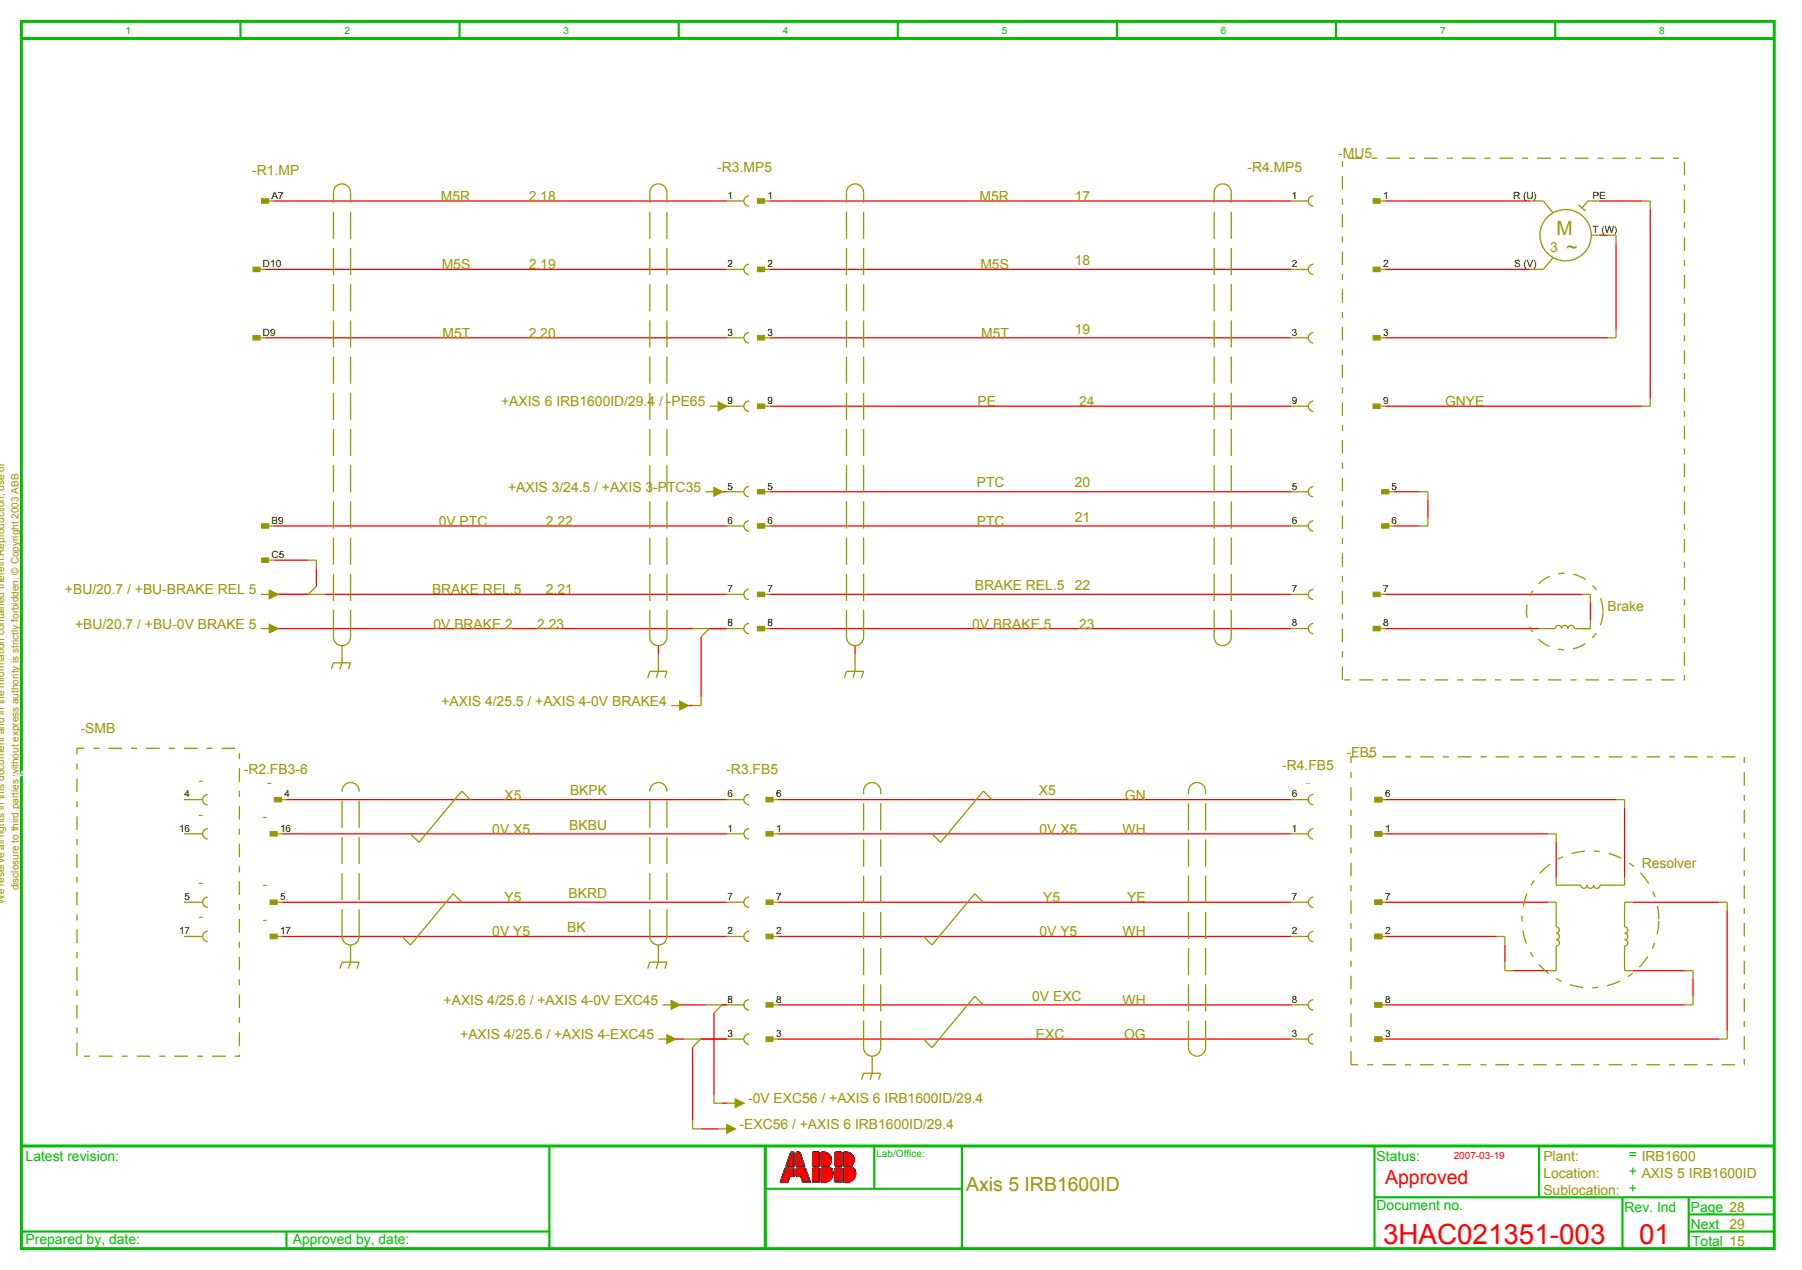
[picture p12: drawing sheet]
<svg xmlns="http://www.w3.org/2000/svg" width="421mm" height="297mm" viewBox="0 0 421 297" stroke-linecap="round" stroke-linejoin="round" font-family="sans-serif">
<path d="M5 5h410v287h-410zM5 9h410M5 268h410M179 268v24" fill="none" stroke="#00be00" stroke-width=".7" stroke-linecap="butt"/>
<g fill="none" stroke="#00be00" stroke-width=".5">
<path d="M56.2 5v4M107.5 5v4M158.7 5v4M210 5v4M261.2 5v4M312.5 5v4M363.7 5v4M128.5 268v24M179 278h46M204.5 268v10M225 268v24M321.5 268v24"/>
<path d="M360 268v12M365 268h50M5 288h123.5M67 288v4M179 288v4M321.5 280h93.5M379.5 280v12M395 288h20M395 280v12M395 284h20"/>
</g>
<g fill="none" stroke="#f00" stroke-width=".3">
<path d="M64 47h106M180 47h122M324 47h34M374 47h10.1M374 55h2.1M378 56.9v20.2M386 48.9v44.2M62 79h108M62 63h108M180 79h122M180 63h122M324 79h52.1"/>
<path d="M324 63h34M169.9 95h.1M180 95h122M324 95h60.1M168.9 115h1.1M180 115h122M326 115h6.1M334 116.9v4.2M64 123h106M64 131h8.1M64.9 139h7.2M74 132.9v4.2"/>
<path d="M75.9 139h94.1M180 139h122M180 123h122M324 139h46.1M326 123h6.1M64.9 147h97.2M154 151v2M164 148.9v14.2M165.9 147h4.1M180 147h122M200 151v2M324 147h36"/>
<path d="M372 140.9v4.2M160.9 165h1.2M66 195h104M67 187h103M182 195h120M182 187h120M324 195h38.1M324 187h54.1M364 196.9v8.2M380 188.9v16.2M66 219h104M66 211h104"/>
<path d="M182 219h120M182 211h120M324 219h26.1M324 211h38.1M364 212.9v.1M365.9 207h.1M378 207h.1M380 212.9v.1M381.9 211h20.2M404 212.9v28.2M158.9 235h6.2M167 236.9v19.2"/>
<path d="M168.9 235h1.1M182 235h120M324 235h70.1M352 220.9v4.2M353.9 227h8.2M364 225v.1M380 225v.1M381.9 227h12.2M396 228.9v4.2M157.9 243h2.2M162 244.9v17.2M163.9 243h6.1"/>
<path d="M168.9 258h1.2M182 243h120M324 243h78.1M163.9 264h4.2M183.6 273.2h.1M183.7 273.2l-.1 .1M183.8 273.2l-.2 .2M183.9 273.2l-.4 .4M184 273.2l-.5 .5M184.1 273.2l-.7 .7M184.1 273.2l-.7 .8M184.2 273.2l-.9 .9"/>
<path d="M184.3 276.5h-.1M184.3 273.2l-1 1M184.3 276.3l-.1 .2M184.4 276.2l-.3 .3M184.4 273.2l-1.2 1.2M184.4 276l-.5 .5M184.5 275.9l-.6 .6M184.5 273.2l-1.3 1.3M184.5 275.8l-.7 .7M184.5 275.7l-.8 .8M184.6 273.2l-1.5 1.4M184.6 275.6l-.9 .9"/>
<path d="M184.6 275.5l-1 1M184.6 273.2l-1.5 1.5M184.7 275.3l-1.2 1.2M184.7 273.2l-1.6 1.6M184.7 275.2l-1.3 1.3M184.8 273.2l-1.8 1.7M184.9 273.2l-1.9 2M185 273.2l-2.1 2.1M185 269.4l-.1 .1M185.1 273.2l-2.2 2.2M185.1 269.4l-.2 .2M185.1 273.2l-2.3 2.3"/>
<path d="M185.2 269.4l-.3 .3M185.2 273.2l-2.4 2.4M185.3 273.2l-2.5 2.5M185.3 269.4l-.5 .5M185.4 269.4l-.7 .6M185.4 273.2l-2.7 2.7M185.4 269.4l-.7 .8M185.5 273.2l-2.8 2.8M185.5 269.4l-.8 .9M185.6 273.2l-3 2.9M185.6 269.4l-1 1M185.6 273.2l-3 3"/>
<path d="M185.7 269.4l-1.1 1.1M185.7 273.2l-3.2 3.2M185.8 273.2l-3.3 3.3 3.3-3.3M185.8 273.4l-3.1 3.1M185.8 273.5l-3.1 3M185.8 272.7h-.1M185.8 273.5l-3 3M185.8 272.5l-.2 .2M185.8 272.5l-.3 .2M185.8 273.6l-2.9 2.9M185.8 272.4l-.3 .3M185.8 273.7l-2.8 2.8"/>
<path d="M185.8 272.3l-.5 .4M185.8 272.2l-.5 .5M185.8 272.1l-.6 .6M185.8 272l-.7 .7M185.8 272l-.8 .7M185.8 273.9l-2.6 2.6M185.8 271.9l-.8 .8M185.8 271.8l-1 .9M185.8 271.7l-1 1M185.8 274l-2.5 2.5M185.8 271.6l-1.1 1.1M185.8 271.5l-1.2 1.2"/>
<path d="M185.8 274.1l-1 1M185.8 271.5l-1.3 1.2M185.8 274.2l-.9 .9M185.8 271.4l-1.3 1.3M185.8 271.3l-1.5 1.4M185.8 271.2l-1.5 1.5M185.8 274.4l-.7 .7M185.8 274.4l-.6 .7M185.8 274.5l-.6 .6M185.8 270.7l-2 2M185.8 270.8l-2 1.9M185.8 270.6l-1.9 1.9"/>
<path d="M185.8 274.6l-.5 .5M185.8 270.6l-1.9 1.8M185.8 274.7l-.4 .4M185.8 270.5l-1.9 1.8M185.8 270.9l-1.8 1.8M185.8 270.4l-1.8 1.8M185.8 270.3l-1.8 1.8M185.8 271l-1.7 1.7M185.8 270.2l-1.7 1.7M185.8 270.1l-1.7 1.7M185.8 270.1l-1.6 1.6M185.8 271.1l-1.6 1.6"/>
<path d="M185.8 270l-1.6 1.6M185.8 269.9l-1.5 1.6M185.8 269.8l-1.5 1.5M185.8 269.7l-1.4 1.4M185.8 269.6l-1.4 1.4M185.8 269.6l-1.4 1.3M185.8 269.5l-1.3 1.3M185.8 269.4l-1.3 1.3M185.8 274.8l-.3 .3M185.8 274.9l-.2 .2M185.8 272.6l-.1 .1M185.8 275l-.1 .1"/>
<path d="M185.8 275.1h.1M186.3 272.6l1.4-1.4-1.4 1.4M186.3 271.2l1.1-1-1.1 1.2M186.3 270.5l.9-.9-.9 1M186.3 269.4h.1M186.3 273.2v.1M186.4 269.4l-.1 .1M186.4 273.2l-.1 .1M186.4 269.4l-.1 .2M186.5 273.2l-.2 .2M186.5 275.1l1.9-1.9-1.8 1.9M186.5 269.4l-.2 .3"/>
<path d="M186.5 273.2l-.2 .3M186.6 269.4l-.3 .3M186.6 273.2l-.3 .3M186.7 273.2l-.4 .4M186.7 269.4l-.4 .5M186.8 273.2l-.5 .5M186.8 269.4l-.5 .5M186.9 269.4l-.6 .6M186.9 273.2l-.6 .6M186.9 269.4l-.6 .7M187 273.2l-.7 .7M187 269.4l-.7 .7"/>
<path d="M187 273.2l-.7 .8M187.1 269.4l-.8 .8M187.1 269.5l-.8 .9M187.1 273.2l-.8 .8M187.1 275.1l1.5-1.5-1.4 1.5M187.1 269.6l-.8 .8M187.2 273.2l-.9 .9M187.2 269.7l-.9 .9M187.2 269.8l-.9 .9M187.2 269.8l-.9 1.1M187.3 269.9l-1 1M187.3 270l-1 1"/>
<path d="M187.3 270l-1 1.1M187.3 273.2l-1 1M187.3 270.1l-1 1M187.4 273.2l-1.1 1.1M187.4 270.3l-1.1 1.1M187.4 270.3l-1.1 1.2M187.4 270.4l-1.1 1.2M187.4 272.7l.6-.6-.5 .6M187.5 270.4l-1.2 1.2M187.5 273.2l-1.2 1.2M187.5 270.5l-1.2 1.2M187.5 270.6l-1.2 1.2"/>
<path d="M187.5 270.7l-1.2 1.2M187.5 273.2l-1.2 1.3M187.5 270.7l-1.2 1.3M187.6 270.8l-1.3 1.3M187.6 270.9l-1.3 1.3M187.6 273.2l-1.3 1.3M187.6 275.9l1.3-1.3-1.3 1.4M187.6 270.9l-1.3 1.4M187.7 271l-1.4 1.4M187.7 271.1l-1.4 1.4M187.7 273.2l-1.4 1.4M187.7 271.2l-1.4 1.5"/>
<path d="M187.7 271.3l-1.4 1.4M187.8 271.4l-1.3 1.3M187.8 276.5l1.3-1.3-1.3 1.3M187.8 273.2l-1.5 1.5M187.8 271.5l-1.2 1.2M187.8 271.5l-1.1 1.2M187.9 271.6l-1.2 1.1M187.9 271.7l-1.1 1M187.9 273.2l-1.6 1.6M187.9 271.8l-.9 .9M187.9 271.9l-.8 .8M188 273.2l-1.7 1.7"/>
<path d="M188 271.9l-.8 .8M188 272l-.8 .7M188 272l-.7 .7M188 273.2l-1.7 1.8M188.1 272.2l-.5 .5M188.1 272.3l-.4 .4M188.1 273.2l-1.8 1.8M188.2 272.4l-.3 .3M188.2 272.7h.1M188.2 272.5l-.3 .2M188.2 273.2l-1.9 1.9M188.2 272.5l-.2 .2"/>
<path d="M188.2 272.6l-.1 .1M188.3 273.2l-1.9 1.9M188.4 273.3l-1.8 1.8M188.5 273.3l-1.8 1.8M188.5 273.4l-1.7 1.7M188.5 273.5l-1.5 1.6M188.6 273.6l-1.5 1.5M188.6 273.7l-1.3 1.4M188.6 273.8l-1.3 1.4 1.4-1.3M188.7 274l-1.3 1.3M188.7 274.1l-1.3 1.3M188.8 274.2l-1.3 1.3"/>
<path d="M188.8 274.3l-1.3 1.3M188.8 274.4l-1.3 1.3 1.3-1.3M188.9 274.5l-1.3 1.3M188.9 274.5l-1.3 1.4M189 274.7l-1.4 1.4M189 274.8l-1.3 1.3M189 274.8l-1.3 1.4M189 274.9l-1.3 1.4M189.1 275l-1.4 1.3M189.1 275.1l-1.3 1.3M189.1 276.5l.4-.3-.3 .3M189.1 275.3l-1.2 1.2"/>
<path d="M189.2 275.4l-1.2 1.1M189.2 275.4l-1.1 1.1M189.2 275.5l-1 1M189.2 275.5l-.9 1M189.3 275.6l-1 .9M189.3 275.7l-.8 .8M189.3 275.8l-.7 .7M189.3 275.8l-.6 .7M189.4 275.9l-.6 .6M189.4 276.1l-.4 .4M189.5 276.3l-.3 .2M189.5 276.3l-.2 .2"/>
<path d="M189.5 276.4v.1M189.6 276.5h-.1M190.1 273.2h.1M190.2 269.4l-.1 .1M190.2 273.2l-.1 .1M190.3 269.4l-.2 .2M190.3 273.2l-.2 .2M190.4 273.2l-.3 .3M190.4 269.4l-.3 .3M190.5 269.4l-.4 .4M190.5 273.2l-.4 .4M190.6 273.2l-.5 .5"/>
<path d="M190.7 269.4l-.6 .6M190.7 269.4l-.6 .7M190.8 273.2l-.7 .7M190.8 269.4l-.7 .7M190.9 273.2l-.8 .7M190.9 269.4l-.8 .8M190.9 273.2l-.8 .8M191 269.4l-.9 .9M191 273.2l-.9 .9M191.1 273.2l-1 1M191.2 269.4l-1.1 1.1M191.2 269.4l-1.1 1.2"/>
<path d="M191.3 273.2l-1.2 1.2M191.3 269.4l-1.2 1.2M191.4 273.2l-1.3 1.2M191.4 269.4l-1.3 1.3M191.4 273.2l-1.3 1.3M191.5 269.4l-1.4 1.4M191.5 273.2l-1.4 1.4M191.6 273.2l-1.5 1.5M191.6 269.4l-1.5 1.5M191.6 269.4l-1.5 1.6M191.6 269.5l-1.5 1.5M191.6 269.6l-1.5 1.5"/>
<path d="M191.6 269.7l-1.5 1.5M191.6 269.7l-1.5 1.6M191.6 269.8l-1.5 1.6M191.6 269.9l-1.5 1.6M191.6 270l-1.5 1.5M191.6 270.1l-1.5 1.5M191.6 270.2l-1.5 1.5M191.6 270.2l-1.5 1.6M191.6 270.3l-1.5 1.6M191.6 270.4l-1.5 1.6M191.6 270.5l-1.5 1.5M191.6 270.6l-1.5 1.5"/>
<path d="M191.6 270.6l-1.5 1.6M191.6 270.7l-1.5 1.6M191.6 270.8l-1.5 1.6M191.6 270.9l-1.5 1.6M191.6 271l-1.5 1.5M191.6 271.1l-1.5 1.5M191.6 271.1l-1.5 1.6M191.6 271.2l-1.5 1.5M191.6 271.3l-1.4 1.4M191.6 271.4l-1.3 1.3M191.6 271.5l-1.2 1.2M191.6 271.6l-1.1 1.1"/>
<path d="M191.6 271.6l-1 1.1M191.6 271.7l-1 1M191.6 271.8l-.9 .9M191.6 271.9l-.8 .8M191.6 272l-.7 .7M191.6 272.1l-.6 .6M191.6 272.1l-.5 .6M191.6 272.2l-.5 .5M191.6 272.3l-.4 .4M191.6 272.4l-.3 .3M191.6 272.5l-.2 .2M191.6 272.6l-.1 .1"/>
<path d="M191.6 272.7h.1M191.6 273.3l-1.5 1.6M191.6 273.4l-1.5 1.5M191.6 273.5l-1.5 1.5M191.6 273.5l-1.5 1.6M191.6 273.6l-1.5 1.6M191.6 273.7l-1.5 1.6M191.6 273.8l-1.5 1.6M191.6 273.9l-1.5 1.5M191.6 274l-1.5 1.5M191.6 274l-1.5 1.6M191.6 274.2l-1.5 1.6"/>
<path d="M191.6 274.4l-1.5 1.5M191.6 274.1l-1.5 1.5M191.6 274.3l-1.5 1.6M191.6 274.5l-1.5 1.5M191.6 274.5l-1.5 1.6M191.6 274.6l-1.5 1.5M191.6 274.7l-1.5 1.6M191.6 274.8l-1.5 1.6M191.6 274.9l-1.5 1.5M191.6 275l-1.5 1.5M191.6 275l-1.4 1.5M191.6 275.1l-1.4 1.4"/>
<path d="M191.6 275.2l-1.3 1.3M191.6 275.3l-1.1 1.2M191.6 275.4l-1.1 1.1M191.6 275.5l-1 1M191.6 275.5l-.9 1M191.6 275.6l-.9 .9M191.6 275.7l-.8 .8M191.6 275.8l-.7 .7M191.6 275.9l-.6 .6M191.6 276l-.5 .5M191.6 276l-.4 .5M191.6 276.1l-.4 .4"/>
<path d="M191.6 276.2l-.3 .3M191.6 276.2l-.2 .3M191.6 276.3l-.2 .2M191.6 276.4l-.1 .1M191.6 276.4v.1M192.1 270.5l1.1-1-1.1 1.1M192.1 271.1l1.5-1.5-1.5 1.6M192.1 271.4l1.7-1.7-1.7 1.7M192.1 272.2l2.1-2.1-2.1 2.3M192.1 272.5l2.2-2.2-2.2 2.3M192.1 273.2h.1M192.2 269.4l-.1 .1"/>
<path d="M192.3 273.2l-.2 .2M192.3 269.4l-.2 .2M192.4 269.4l-.3 .3M192.4 273.2l-.3 .3M192.5 273.2l-.4 .4M192.6 273.2l-.5 .4M192.6 269.4l-.5 .5M192.7 269.4l-.6 .6M192.7 273.2l-.6 .6M192.8 273.2l-.7 .6M192.8 269.4l-.7 .7M192.8 273.2l-.7 .7"/>
<path d="M192.9 269.4l-.8 .8M192.9 273.2l-.8 .8M193 273.2l-.9 .9M193.1 269.4l-1 1M193.1 269.5l-1 1M193.2 273.2l-1.1 1.1M193.3 273.2l-1.2 1.1M193.3 269.5l-1.2 1.2M193.3 273.2l-1.2 1.2M193.4 273.2l-1.3 1.3M193.4 269.5l-1.3 1.4M193.5 273.2l-1.4 1.4"/>
<path d="M193.5 269.6l-1.4 1.3M193.5 269.6l-1.4 1.4M193.7 269.7l-1.6 1.5M193.7 273.2l-1.6 1.6M193.8 273.2l-1.7 1.6M193.8 273.2l-1.7 1.7M193.8 269.8l-1.7 1.7M193.9 269.8l-1.8 1.8M193.9 272.6l-.2 .1M193.9 273.2l-1.8 1.8M193.9 269.8l-1.8 1.9M193.9 272.6l-.1 .1"/>
<path d="M194 269.9l-1.9 1.8M194 273.2l-1.9 1.8M194 272.6l-.1 .1M194 269.9l-1.9 2M194 272.7h.1M194 273.2l-1.9 1.9M194.1 272.7h-.1M194.1 270l-2 1.9M194.1 272.7h.1M194.1 270l-2 2M194.1 270.1l-2 2M194.2 270.1l-2.1 2"/>
<path d="M194.2 273.2l-2.1 2.1M194.3 273.2l-2.2 2.1M194.3 270.3l-2.2 2.1M194.3 273.2l-2.2 2.2M194.4 270.4l-2.3 2.2M194.4 272l-.8 .7M194.4 270.5l-2.3 2.2M194.4 275.7l-.3 .3M194.4 273.2l-2.3 2.3M194.4 270.5l-2.2 2.2M194.4 271.8l-.9 .9M194.4 270.6l-2.1 2.1"/>
<path d="M194.5 271.7l-1 1M194.5 270.7l-2.1 2M194.5 273.2l-2.4 2.3M194.5 270.7l-2 2M194.5 271.6l-1.1 1.1M194.5 270.8l-2 1.9M194.5 270.8l-1.9 1.9M194.5 271.5l-1.2 1.2M194.5 270.9l-1.8 1.8M194.5 271.4l-1.3 1.3M194.5 271l-1.7 1.7M194.5 271.1l-1.6 1.6"/>
<path d="M194.5 271.3l-1.4 1.4M194.5 273.2l-2.4 2.4M194.5 271.1l-1.5 1.6M194.5 271.2l-1.5 1.5M194.6 273.2l-2.5 2.6M194.6 275.5l-.7 .7M194.6 273.3l-2.5 2.5M194.6 273.4l-2.5 2.5M194.7 273.4l-2.6 2.6M194.7 275.3l-1 1M194.7 273.5l-2.6 2.5M194.7 273.5l-2.6 2.6"/>
<path d="M194.7 275.2l-1.1 1.1M194.7 273.6l-2.6 2.7M194.8 273.7l-2.7 2.6M194.8 273.7l-2.7 2.7M194.8 275l-1.4 1.4M194.8 273.8l-2.7 2.7M194.8 274.9l-1.5 1.5M194.8 273.9l-2.6 2.6M194.8 273.9l-2.5 2.6M194.8 274.8l-1.6 1.7M194.9 274.7l-1.8 1.8M194.9 274.1l-2.5 2.4"/>
<path d="M194.9 274.1l-2.4 2.4M194.9 274.6l-1.9 1.9M194.9 274.2l-2.3 2.3M194.9 274.5l-2 2M194.9 274.3l-2.3 2.2M194.9 274.3l-2.2 2.2M194.9 274.4l-2.1 2.1M195.5 273.2h-.1M195.5 269.4l-.1 .1M195.5 273.2l-.1 .1M195.6 269.4l-.2 .2M195.7 273.2l-.3 .2"/>
<path d="M195.7 269.4l-.3 .3M195.7 273.2l-.3 .3M195.8 269.4l-.4 .4M195.8 273.2l-.4 .4M195.9 273.2l-.5 .5M195.9 269.4l-.5 .5M196 273.2l-.6 .6M196.1 269.4l-.7 .6M196.1 269.4l-.7 .7M196.2 273.2l-.8 .7M196.2 269.4l-.8 .8M196.2 273.2l-.8 .8"/>
<path d="M196.3 269.4l-.9 .9M196.3 273.2l-.9 .9M196.4 273.2l-1 .9M196.4 269.4l-1 1M196.4 273.2l-1 1M196.5 273.2l-1.1 1.1M196.5 269.4l-1.1 1.1M196.6 269.4l-1.2 1.2M196.7 273.2l-1.3 1.2M196.7 269.4l-1.3 1.3M196.7 273.2l-1.3 1.3M196.8 269.4l-1.4 1.4"/>
<path d="M196.8 273.2l-1.4 1.4M196.9 273.2l-1.5 1.4M196.9 273.2l-1.5 1.5M197 269.4l-1.6 1.6M197 269.5l-1.6 1.5M197 269.6l-1.6 1.5M197 269.6l-1.6 1.6M197 269.7l-1.6 1.5M197 269.8l-1.6 1.5M197 269.9l-1.6 1.6M197 270l-1.6 1.5M197 270.1l-1.6 1.5"/>
<path d="M197 270.1l-1.6 1.6M197 270.2l-1.6 1.5M197 270.3l-1.6 1.5M197 270.4l-1.6 1.6M197 270.5l-1.6 1.5M197 270.6l-1.6 1.5M197 270.6l-1.6 1.6M197 270.7l-1.6 1.5M197 270.8l-1.6 1.5M197 270.8l-1.6 1.7M197 271l-1.6 1.5M197 271.1l-1.6 1.5"/>
<path d="M197 271.1l-1.6 1.6M197 271.2l-1.6 1.5M197 271.3l-1.5 1.4M197 271.3l-1.4 1.4M197 271.5l-1.3 1.2M197 271.6l-1.2 1.1M197 271.6l-1.1 1.1M197 271.7l-1.1 1M197 271.8l-1 .9M197 271.8l-.9 .9M197 272l-.8 .7M197 272l-.7 .7"/>
<path d="M197 272.1l-.6 .6M197 272.2l-.6 .5M197 272.3l-.5 .4M197 272.3l-.4 .4M197 272.5l-.3 .2M197 272.7h-.1M197 273.3l-1.6 1.5M197 273.3l-1.6 1.6M197 273.5l-1.6 1.5M197 273.5l-1.6 1.6M197 273.6l-1.6 1.5M197 273.7l-1.6 1.5"/>
<path d="M197 273.7l-1.6 1.7M197 273.9l-1.6 1.5M197 274l-1.6 1.5M197 274l-1.6 1.6M197 274.1l-1.6 1.5M197 274.2l-1.6 1.5M197 274.2l-1.6 1.6M197 274.4l-1.6 1.5M197 274.5l-1.6 1.5M197 274.5l-1.6 1.6M197 274.6l-1.6 1.5M197 274.7l-1.6 1.5"/>
<path d="M197 274.7l-1.6 1.6M197 274.9l-1.6 1.5M197 274.9l-1.6 1.6M197 275l-1.5 1.5M197 275.1l-1.5 1.4M197 275.2l-1.4 1.3M197 275.2l-1.3 1.3M197 275.4l-1.2 1.1M197 275.4l-1.1 1.1M197 275.5l-1 1M197 275.6l-1 .9M197 275.7l-.9 .8"/>
<path d="M197 275.7l-.8 .8M197 275.9l-.7 .6M197 275.9l-.6 .6M197 276l-.5 .5M197 276.1l-.5 .4M197 276.2l-.4 .3M197 276.2l-.3 .3M197 272.5l-.2 .2M197 276.4l-.2 .1M197 272.6l-.2 .1M197 276.4l-.1 .1M197.4 272.2l2.1-2.1-2.1 2.2"/>
<path d="M197.4 275.7l2.5-2.5-2.5 2.6M197.4 276l2.6-2.6-2.6 2.6M197.4 273.2h.1M197.5 269.4l-.1 .1M197.5 273.2l-.1 .1M197.6 273.2l-.2 .1M197.6 269.4l-.2 .2M197.6 273.2l-.2 .2M197.7 269.4l-.3 .3M197.7 273.2l-.3 .3M197.8 269.4l-.4 .3M197.8 273.2l-.4 .4"/>
<path d="M197.8 269.4l-.4 .4M197.9 273.2l-.5 .4M197.9 273.2l-.5 .5M198 269.4l-.6 .5M198 269.4l-.6 .6M198.1 273.2l-.7 .6M198.1 269.4l-.7 .7M198.1 273.2l-.7 .7M198.2 269.4l-.8 .8M198.2 273.2l-.8 .8M198.3 273.2l-.9 .8M198.3 269.4l-.9 .9"/>
<path d="M198.4 273.2l-1 .9M198.4 273.2l-1 1M198.4 269.4l-1 1M198.5 269.5l-1.1 1M198.5 269.5l-1.1 1.1M198.6 273.2l-1.2 1.1M198.6 269.5l-1.2 1.2M198.6 273.2l-1.2 1.2M198.7 269.5l-1.3 1.3M198.7 273.2l-1.3 1.3M198.8 273.2l-1.4 1.3M198.8 269.6l-1.4 1.3"/>
<path d="M198.8 273.2l-1.4 1.4M198.8 269.6l-1.4 1.4M198.9 269.6l-1.5 1.5M198.9 273.2l-1.5 1.5M199 269.7l-1.6 1.5M199 269.7l-1.6 1.6M199.1 273.2l-1.7 1.6M199.1 269.7l-1.7 1.7M199.1 273.2l-1.7 1.7M199.2 269.8l-1.8 1.7M199.2 269.8l-1.8 1.8M199.2 272.6l-.2 .1"/>
<path d="M199.2 273.2l-1.8 1.8M199.2 272.6l-.1 .1M199.3 272.7h.1M199.3 269.9l-1.9 1.8M199.3 273.2l-1.9 1.8M199.3 272.6l-.1 .1M199.3 269.9l-1.9 1.9M199.3 269.9l-1.9 2M199.3 273.2l-1.9 1.9M199.4 272.7h.1M199.4 270l-2 2M199.4 273.2l-2 2"/>
<path d="M199.4 272.3l-.2 .2M199.4 270.1l-2 2M199.5 270.1l-2.1 2M199.6 273.2l-2.2 2.1M199.6 270.2l-2.2 2.2M199.6 272.1l-.6 .6M199.6 270.3l-2.2 2.2M199.6 273.2l-2.2 2.2M199.6 270.4l-2.2 2.2M199.7 270.4l-2.3 2.2M199.7 271.9l-.8 .8M199.7 270.4l-2.3 2.3"/>
<path d="M199.7 273.2l-2.3 2.3M199.7 270.5l-2.2 2.2M199.7 270.5l-2.1 2.2M199.7 271.8l-.9 .9M199.8 275.7l-.4 .4M199.8 273.2l-2.4 2.3M199.8 270.6l-2.1 2.1M199.8 271.7l-1 1M199.8 270.7l-2 2M199.8 270.8l-2 1.9M199.8 271.6l-1.1 1.1M199.8 270.8l-1.9 1.9"/>
<path d="M199.8 271.5l-1.2 1.2M199.8 270.9l-1.8 1.8M199.8 270.9l-1.7 1.8M199.8 273.2l-2.4 2.4M199.8 271.4l-1.3 1.3M199.8 271.1l-1.6 1.6M199.8 271.3l-1.4 1.4M199.8 271.1l-1.5 1.6M199.9 271.2l-1.6 1.5M199.9 275.5l-.7 .7M200 273.4l-2.6 2.5M200 275.3l-1 1"/>
<path d="M200 273.5l-2.6 2.6M200 273.6l-2.6 2.6M200.1 273.6l-2.7 2.7M200.1 275.1l-1.3 1.3M200.1 273.7l-2.7 2.7M200.1 273.8l-2.7 2.7M200.1 275l-1.4 1.4M200.1 273.8l-2.6 2.7M200.1 273.9l-2.6 2.6M200.1 274.9l-1.5 1.5M200.2 273.9l-2.6 2.6M200.2 274.8l-1.7 1.7"/>
<path d="M200.2 274l-2.5 2.5M200.2 274.7l-1.8 1.8M200.2 274.1l-2.4 2.4M200.2 274.6l-1.9 1.9M200.2 274.2l-2.3 2.3M200.2 274.3l-2.2 2.2M200.2 274.5l-2 2M200.2 274.4l-2.1 2.1"/>
</g>
<g fill="none" stroke="#000" stroke-width=".3">
<path d="M183.6 273.2h2.2v1.9h-1l-.5 1.4h-1.8zM185 269.5h.8v3.2h-2zM186.3 273.2h2.1l1.1 3.3h-1.7l-.5-1.4h-1zM186.3 269.5h.8l1.1 3.2h-1.9zM190.1 273.2h1.5v3.3h-1.5zM190.1 269.5h1.5v3.2h-1.5zM193.8 272.6l.2 .1h-1.9v-3.2a1.83 1.83 0 0 1 2.1 .8 1.83 1.83 0 0 1-.4 2.3M194.5 273.2h-2.4v3.3a2.19 2.19 0 0 0 2.3-.8 2.19 2.19 0 0 0 .1-2.5M195.4 273.2h1.5v3.3h-1.5zM195.4 269.5h1.5v3.2h-1.5zM197.4 270.2h.6M197.4 269.5a1.83 1.83 0 0 1 2.1 .8 1.83 1.83 0 0 1-.4 2.3l.2 .1h-1.9z"/>
<path d="M199.8 273.2h-2.4v3.3a2.19 2.19 0 0 0 2.3-.8 2.19 2.19 0 0 0 .1-2.5"/>
</g>
<g fill="none" stroke="#969600" stroke-width=".3" stroke-dasharray="3.2 2.1 1.4 2.1" stroke-linecap="butt">
<path d="M314 37h80v122h-80zM18 175h38v72h-38zM316 177h92v72h-92z"/>
<circle cx="366" cy="143" r="8.9"/>
<circle cx="372" cy="215" r="16"/>
</g>
<g fill="none" stroke="#969600" stroke-width=".3">
<path d="M62.8 47h1.2M170 47h4M175.2 45.8a1.2 1.2 0 0 0-1.2 1.2 1.2 1.2 0 0 0 1.2 1.2M178.8 47h1.2M302 47h4M307.2 45.8a1.2 1.2 0 0 0-1.2 1.2 1.2 1.2 0 0 0 1.2 1.2M322.8 47h1.2M358 47h3l2.2 2.8M369.2 47.9l1.7 1.4M372.2 55h1.7M373.9 47h-2.5l-1.3 1.6M376.1 55h1.9v1.9"/>
<path d="M384.1 47h1.9v1.9M60.8 63h1.2M60.8 79h1.2M170 63h4M170 79h4M175.2 61.8a1.2 1.2 0 0 0-1.2 1.2 1.2 1.2 0 0 0 1.2 1.2M175.2 77.8a1.2 1.2 0 0 0-1.2 1.2 1.2 1.2 0 0 0 1.2 1.2M178.8 63h1.2M178.8 79h1.2M302 63h4M302 79h4M307.2 61.8a1.2 1.2 0 0 0-1.2 1.2 1.2 1.2 0 0 0 1.2 1.2"/>
<path d="M307.2 77.8a1.2 1.2 0 0 0-1.2 1.2 1.2 1.2 0 0 0 1.2 1.2M322.8 63h1.2M322.8 79h1.2M363.3 60.2l-2.3 2.8h-3M378 77.1v1.9h-1.9M166 95h3M170 95h4M175.2 93.8a1.2 1.2 0 0 0-1.2 1.2 1.2 1.2 0 0 0 1.2 1.2M178.8 95h1.2M302 95h4M307.2 93.8a1.2 1.2 0 0 0-1.2 1.2 1.2 1.2 0 0 0 1.2 1.2M322.8 95h1.2"/>
<path d="M386 93.1v1.9h-1.9M165 115h3M170 115h4M175.2 113.8a1.2 1.2 0 0 0-1.2 1.2 1.2 1.2 0 0 0 1.2 1.2M178.8 115h1.2M302 115h4M307.2 113.8a1.2 1.2 0 0 0-1.2 1.2 1.2 1.2 0 0 0 1.2 1.2M324.8 115h1.2M332.1 115h1.9v1.9M61 139h3M62.8 123h1.2M62.8 131h1.2"/>
<path d="M72.1 131h1.9v1.9M74 137.1l-1.9 1.9h3.8M170 123h4M170 139h4M175.2 121.8a1.2 1.2 0 0 0-1.2 1.2 1.2 1.2 0 0 0 1.2 1.2M175.2 137.8a1.2 1.2 0 0 0-1.2 1.2 1.2 1.2 0 0 0 1.2 1.2M178.8 123h1.2M178.8 139h1.2M302 123h4M302 139h4M307.2 137.8a1.2 1.2 0 0 0-1.2 1.2 1.2 1.2 0 0 0 1.2 1.2M307.2 121.8a1.2 1.2 0 0 0-1.2 1.2 1.2 1.2 0 0 0 1.2 1.2"/>
<path d="M322.8 139h1.2M324.8 123h1.2M334 121.1v1.9h-1.9M370.1 139h1.9v1.9M61 147h3M77.5 156.5l.5-1.5h4l-.5 1.5M80 151v4l-.5 1.5M151.5 158.5l.5-1.5h4l-.5 1.5M154 153v4l-.5 1.5M162.1 147h3.8l-1.9 1.9M170 147h4M175.2 145.8a1.2 1.2 0 0 0-1.2 1.2 1.2 1.2 0 0 0 1.2 1.2"/>
<path d="M178.8 147h1.2M197.5 158.5l.5-1.5h4l-.5 1.5M200 153v4l-.5 1.5M302 147h4M307.2 145.8a1.2 1.2 0 0 0-1.2 1.2 1.2 1.2 0 0 0 1.2 1.2M322.8 147h1.2M372 145.1v1.9h-3.7a.75 .75 0 0 0-.8-.8 .75 .75 0 0 0-.8 .8 .75 .75 0 0 0-.7-.8 .75 .75 0 0 0-.8 .8 .75 .75 0 0 0-.7-.8 .75 .75 0 0 0-.8 .8h-3.7M157 165h3M164 163.1v1.9h-1.9M43 187h4.4M43 195h4.4M48.6 185.8a1.2 1.2 0 0 0-1.2 1.2 1.2 1.2 0 0 0 1.2 1.2"/>
<path d="M48.6 193.8a1.2 1.2 0 0 0-1.2 1.2 1.2 1.2 0 0 0 1.2 1.2M64.8 195h1.2M65.8 187h1.2M110 187l-2-2-10 12-2-2M170 187h4M170 195h4M175.2 185.8a1.2 1.2 0 0 0-1.2 1.2 1.2 1.2 0 0 0 1.2 1.2M175.2 193.8a1.2 1.2 0 0 0-1.2 1.2 1.2 1.2 0 0 0 1.2 1.2M180.8 187h1.2M180.8 195h1.2M232 187l-2-2-10 12-2-2M302 187h4"/>
<path d="M302 195h4M307.2 185.8a1.2 1.2 0 0 0-1.2 1.2 1.2 1.2 0 0 0 1.2 1.2M307.2 193.8a1.2 1.2 0 0 0-1.2 1.2 1.2 1.2 0 0 0 1.2 1.2M321.6 186.5h1.6v1h-1.6zM321.6 194.5h1.6v1h-1.6zM323.2 187h.8M323.2 195h.8M362.1 195h1.9v1.9M378.1 187h1.9v1.9M43 211h4.4M43 219h4.4M48.6 209.8a1.2 1.2 0 0 0-1.2 1.2 1.2 1.2 0 0 0 1.2 1.2"/>
<path d="M48.6 217.8a1.2 1.2 0 0 0-1.2 1.2 1.2 1.2 0 0 0 1.2 1.2M64.8 211h1.2M64.8 219h1.2M108 211l-2-2-10 12-2-2M170 211h4M170 219h4M175.2 209.8a1.2 1.2 0 0 0-1.2 1.2 1.2 1.2 0 0 0 1.2 1.2M175.2 217.8a1.2 1.2 0 0 0-1.2 1.2 1.2 1.2 0 0 0 1.2 1.2M180.8 211h1.2M180.8 219h1.2M230 211l-2-2-10 12-2-2M302 211h4"/>
<path d="M302 219h4M307.2 209.8a1.2 1.2 0 0 0-1.2 1.2 1.2 1.2 0 0 0 1.2 1.2M307.2 217.8a1.2 1.2 0 0 0-1.2 1.2 1.2 1.2 0 0 0 1.2 1.2M321.6 210.5h1.6v1h-1.6zM321.6 218.5h1.6v1h-1.6zM323.2 211h.8M323.2 219h.8M350.1 219h1.9v1.9M362.1 211h1.9v1.9M364 213v3.8a.75 .75 0 0 1 .8 .7 .75 .75 0 0 1-.8 .8 .75 .75 0 0 1 .8 .7 .75 .75 0 0 1-.8 .8 .75 .75 0 0 1 .8 .7 .75 .75 0 0 1-.8 .8v3.7M364 205.1v1.9h1.9M366 207h3.7a.75 .75 0 0 0 .8 .8 .75 .75 0 0 0 .7-.8 .75 .75 0 0 0 .8 .8 .75 .75 0 0 0 .7-.8 .75 .75 0 0 0 .8 .8 .75 .75 0 0 0 .7-.8h3.8"/>
<path d="M380 213v3.8a.75 .75 0 0 1 .7 .7 .75 .75 0 0 1-.7 .8 .75 .75 0 0 1 .7 .7 .75 .75 0 0 1-.7 .8 .75 .75 0 0 1 .7 .7 .75 .75 0 0 1-.7 .8v3.7M380 205.1v1.9h-1.9M381.9 211h-1.9v1.9M402.1 211h1.9v1.9M79.5 226.5l.5-1.5h4l-.5 1.5M82 221v4l-.5 1.5M151.5 226.5l.5-1.5h4l-.5 1.5M154 221v4l-.5 1.5M155 235h3M165.1 235h3.8l-1.9 1.9M170 235h4M175.2 233.8a1.2 1.2 0 0 0-1.2 1.2 1.2 1.2 0 0 0 1.2 1.2"/>
<path d="M180.8 235h1.2M230 235l-2-2-10 12-2-2M302 235h4M307.2 233.8a1.2 1.2 0 0 0-1.2 1.2 1.2 1.2 0 0 0 1.2 1.2M321.6 234.5h1.6v1h-1.6zM323.2 235h.8M352 225.1v1.9h1.9M364 225.1v1.9h-1.9M380 225.1v1.9h1.9M394.1 227h1.9v1.9M396 233.1v1.9h-1.9M154 243h3"/>
<path d="M160.1 243h3.8l-1.9 1.9M167 256.1v1.9h1.9M170 243h4M170 258h3M175.2 241.8a1.2 1.2 0 0 0-1.2 1.2 1.2 1.2 0 0 0 1.2 1.2M180.8 243h1.2M201.5 252.5l.5-1.5h4l-.5 1.5M204 247v4l-.5 1.5M302 243h4M307.2 241.8a1.2 1.2 0 0 0-1.2 1.2 1.2 1.2 0 0 0 1.2 1.2M321.6 242.5h1.6v1h-1.6zM323.2 243h.8"/>
<path d="M404 241.1v1.9h-1.9M162 262.1v1.9h1.9M168 264h3"/>
<circle cx="366.2" cy="55" r="6"/>
</g>
<g fill="#969600" stroke="#969600" stroke-width=".3">
<path d="M59.2 62.5h1.6v1h-1.6z"/>
<path d="M59.2 78.5h1.6v1h-1.6z"/>
<path d="M61.2 122.5h1.6v1h-1.6z"/>
<path d="M177.2 46.5h1.6v1h-1.6z"/>
<path d="M177.2 62.5h1.6v1h-1.6z"/>
<path d="M177.2 78.5h1.6v1h-1.6z"/>
<path d="M177.2 94.5h1.6v1h-1.6z"/>
<path d="M177.2 114.5h1.6v1h-1.6z"/>
<path d="M177.2 122.5h1.6v1h-1.6z"/>
<path d="M177.2 138.5h1.6v1h-1.6z"/>
<path d="M177.2 146.5h1.6v1h-1.6z"/>
<path d="M179.2 186.5h1.6v1h-1.6z"/>
<path d="M179.2 194.5h1.6v1h-1.6z"/>
<path d="M179.2 210.5h1.6v1h-1.6z"/>
<path d="M179.2 218.5h1.6v1h-1.6z"/>
<path d="M179.2 234.5h1.6v1h-1.6z"/>
<path d="M179.2 242.5h1.6v1h-1.6z"/>
<path d="M321.2 46.5h1.6v1h-1.6z"/>
<path d="M321.2 62.5h1.6v1h-1.6z"/>
<path d="M321.2 78.5h1.6v1h-1.6z"/>
<path d="M321.2 94.5h1.6v1h-1.6z"/>
<path d="M321.2 138.5h1.6v1h-1.6z"/>
<path d="M321.2 146.5h1.6v1h-1.6z"/>
<path d="M321.6 186.5h1.6v1h-1.6z"/>
<path d="M321.6 194.5h1.6v1h-1.6z"/>
<path d="M321.6 210.5h1.6v1h-1.6z"/>
<path d="M321.6 218.5h1.6v1h-1.6z"/>
<path d="M321.6 234.5h1.6v1h-1.6z"/>
<path d="M321.6 242.5h1.6v1h-1.6z"/>
<path d="M323.2 114.5h1.6v1h-1.6z"/>
<path d="M323.2 122.5h1.6v1h-1.6z"/>
<path d="M61.2 46.5h1.6v1h-1.6z"/>
<path d="M61.2 130.5h1.6v1h-1.6z"/>
<path d="M64.2 186.5h1.6v1h-1.6z"/>
<path d="M63.2 194.5h1.6v1h-1.6z"/>
<path d="M63.2 210.5h1.6v1h-1.6z"/>
<path d="M63.2 218.5h1.6v1h-1.6z"/>
<path d="M168 94l2 1-2 1z"/>
<path d="M63 138l2 1-2 1z"/>
<path d="M63 146l2 1-2 1z"/>
<path d="M159 164l2 1-2 1z"/>
<path d="M156 242l2 1-2 1z"/>
<path d="M170 263l2 1-2 1z"/>
<path d="M157 234l2 1-2 1z"/>
<path d="M172 257l2 1-2 1z"/>
<path d="M167 114l2 1-2 1z"/>
</g>
<g fill="none" stroke="#969600" stroke-width=".3" stroke-dasharray="6.3 2.1" stroke-linecap="butt">
<path d="M80 43a2 2 0 0 0-2 2M82 45a2 2 0 0 0-2-2M154 43a2 2 0 0 0-2 2M156 45a2 2 0 0 0-2-2M200 43a2 2 0 0 0-2 2M202 45a2 2 0 0 0-2-2M286 43a2 2 0 0 0-2 2M288 45a2 2 0 0 0-2-2M78 149v-104M78 149a2 2 0 0 0 2 2M80 151a2 2 0 0 0 2-2M82 149v-104"/>
<path d="M152 149v-104M152 149a2 2 0 0 0 2 2M154 151a2 2 0 0 0 2-2M156 149v-104M198 149v-104M198 149a2 2 0 0 0 2 2M200 151a2 2 0 0 0 2-2M202 149v-104M284 149a2 2 0 0 0 2 2M284 149v-104M286 151a2 2 0 0 0 2-2M288 149v-104"/>
<path d="M82 183a2 2 0 0 0-2 2M84 185a2 2 0 0 0-2-2M154 183a2 2 0 0 0-2 2M156 185a2 2 0 0 0-2-2M204 183a2 2 0 0 0-2 2M206 185a2 2 0 0 0-2-2M280 183a2 2 0 0 0-2 2M282 185a2 2 0 0 0-2-2M80 219a2 2 0 0 0 2 2M80 219v-34M84 219v-34M152 219v-34"/>
<path d="M152 219a2 2 0 0 0 2 2M156 219v-34M82 221a2 2 0 0 0 2-2M154 221a2 2 0 0 0 2-2M202 245v-60M202 245a2 2 0 0 0 2 2M204 247a2 2 0 0 0 2-2M206 245v-60M278 245a2 2 0 0 0 2 2M278 245v-60M280 247a2 2 0 0 0 2-2M282 245v-60"/>
</g>
<g font-size="6.5" fill="#f00">
<text x="323.5" y="291">3HAC021351-003</text>
<text x="383.4" y="291">01</text>
</g>
<text font-size="4.6" fill="#969600" x="366.4" y="59.5">~</text>
<g font-size="4.5" fill="#969600">
<text x="364.1" y="55">M</text>
<text x="226" y="278.5">Axis 5 IRB1600ID</text>
</g>
<text font-size="4.5" fill="#f00" x="324" y="277">Approved</text>
<g font-size="3.3" fill="#969600">
<text x="59" y="41">-R1.MP</text>
<text x="167.8" y="40.2">-R3.MP5</text>
<text x="291.8" y="40.2">-R4.MP5</text>
<text x="313" y="37">-MU5</text>
<text x="103.1" y="47">M5R</text>
<text x="123.7" y="47">2.18</text>
<text x="229.1" y="47">M5R</text>
<text x="251.4" y="47">17</text>
<text x="362.6" y="59">3</text>
<text x="103.3" y="63">M5S</text>
<text x="123.7" y="63">2.19</text>
<text x="229.3" y="63">M5S</text>
<text x="251.4" y="62">18</text>
<text x="103.5" y="79">M5T</text>
<text x="123.7" y="79">2.20</text>
<text x="229.5" y="79">M5T</text>
<text x="251.4" y="78">19</text>
<text x="117.2" y="95">+AXIS 6 IRB1600ID/29.4 / -PE65</text>
<text x="228.7" y="95">PE</text>
<text x="252.4" y="95">24</text>
<text x="338" y="95">GNYE</text>
<text x="118.8" y="115">+AXIS 3/24.5 / +AXIS 3-PTC35</text>
<text x="228.5" y="114">PTC</text>
<text x="251.4" y="114">20</text>
<text x="102.6" y="123">0V PTC</text>
<text x="127.7" y="123">2.22</text>
<text x="228.5" y="123">PTC</text>
<text x="251.4" y="122">21</text>
<text x="15.2" y="139">+BU/20.7 / +BU-BRAKE REL 5</text>
<text x="101" y="139">BRAKE REL.5</text>
<text x="127.7" y="139">2.21</text>
<text x="228" y="138">BRAKE REL.5</text>
<text x="251.4" y="138">22</text>
<text x="376" y="143">Brake</text>
<text x="17.5" y="147">+BU/20.7 / +BU-0V BRAKE 5</text>
<text x="101.4" y="147">0V BRAKE.2</text>
<text x="125.7" y="147">2.23</text>
<text x="227.4" y="147">0V BRAKE.5</text>
<text x="252.4" y="147">23</text>
<text x="103.2" y="165">+AXIS 4/25.5 / +AXIS 4-0V BRAKE4</text>
<text x="18.9" y="171.4">-SMB</text>
<text x="315" y="177">-FB5</text>
<text x="46.5" y="183.5">-</text>
<text x="57" y="181">-R2.FB3-6</text>
<text x="62.5" y="184">-</text>
<text x="169.9" y="181">-R3.FB5</text>
<text x="299.9" y="180">-R4.FB5</text>
<text x="305.5" y="184">-</text>
<text x="46.5" y="191.5">-</text>
<text x="118" y="187">X5</text>
<text x="133.3" y="186">BKPK</text>
<text x="243" y="186">X5</text>
<text x="263.1" y="187">GN</text>
<text x="61.5" y="192">-</text>
<text x="115.1" y="195">0V X5</text>
<text x="133.2" y="194">BKBU</text>
<text x="243.1" y="195">0V X5</text>
<text x="262.6" y="195">WH</text>
<text x="384" y="203">Resolver</text>
<text x="46.5" y="207.5">-</text>
<text x="61.5" y="208">-</text>
<text x="46.5" y="215.5">-</text>
<text x="118" y="211">Y5</text>
<text x="133" y="210">BKRD</text>
<text x="244" y="211">Y5</text>
<text x="263.7" y="211">YE</text>
<text x="61.5" y="216">-</text>
<text x="115.1" y="219">0V Y5</text>
<text x="132.7" y="218">BK</text>
<text x="243.1" y="219">0V Y5</text>
<text x="262.6" y="219">WH</text>
<text x="103.8" y="235">+AXIS 4/25.6 / +AXIS 4-0V EXC45</text>
<text x="241.4" y="234">0V EXC</text>
<text x="262.6" y="235">WH</text>
<text x="107.7" y="243">+AXIS 4/25.6 / +AXIS 4-EXC45</text>
<text x="242.3" y="243">EXC</text>
<text x="262.9" y="243">OG</text>
<text x="175" y="258">-0V EXC56 / +AXIS 6 IRB1600ID/29.4</text>
<text x="173" y="264">-EXC56 / +AXIS 6 IRB1600ID/29.4</text>
<text x="361" y="275.5">Location:</text>
<text x="361" y="271.5">Plant:</text>
<text x="361" y="279.5">Sublocation: +</text>
<text x="404.5" y="287.5">29</text>
</g>
<g font-size="3.3" fill="#00be00">
<text x="6" y="271.5">Latest revision:</text>
<text x="322" y="271.5">Status:</text>
<text x="381" y="271">= IRB1600</text>
<text x="381" y="275">+ AXIS 5 IRB1600ID</text>
<text x="322" y="283">Document no.</text>
<text x="380" y="283.5">Rev. Ind</text>
<text x="395.5" y="283.5">Page 28</text>
<text x="395.5" y="287.5">Next</text>
<text x="6" y="291">Prepared by, date:</text>
<text x="68.5" y="291">Approved by, date:</text>
<text x="395.8" y="291.5">Total 15</text>
</g>
<g font-size="2.3" fill="#00be00">
<text x="29.3" y="8">1</text>
<text x="80.6" y="8">2</text>
<text x="131.8" y="8">3</text>
<text x="183.1" y="8">4</text>
<text x="234.3" y="8">5</text>
<text x="285.6" y="8">6</text>
<text x="336.8" y="8">7</text>
<text x="388.1" y="8">8</text>
<text x="205" y="270.5">Lab/Office:</text>
</g>
<g font-size="2.3">
<text x="63.5" y="46.5">A7</text>
<text x="170.2" y="46.5">1</text>
<text x="179.5" y="46.5">1</text>
<text x="302.2" y="46.5">1</text>
<text x="323.5" y="46.5">1</text>
<text x="353.9" y="46.5">R (U)</text>
<text x="372.5" y="46.5">PE</text>
<text x="372.5" y="54.5">T (W)</text>
<text x="61.5" y="62.5">D10</text>
<text x="170.2" y="62.5">2</text>
<text x="179.5" y="62.5">2</text>
<text x="302.2" y="62.5">2</text>
<text x="323.5" y="62.5">2</text>
<text x="354.2" y="62.5">S (V)</text>
<text x="61.5" y="78.5">D9</text>
<text x="170.2" y="78.5">3</text>
<text x="179.5" y="78.5">3</text>
<text x="302.2" y="78.5">3</text>
<text x="323.5" y="78.5">3</text>
<text x="170.2" y="94.5">9</text>
<text x="179.5" y="94.5">9</text>
<text x="302.2" y="94.5">9</text>
<text x="323.5" y="94.5">9</text>
<text x="170.2" y="114.5">5</text>
<text x="179.5" y="114.5">5</text>
<text x="302.2" y="114.5">5</text>
<text x="325.5" y="114.5">5</text>
<text x="63.5" y="122.5">B9</text>
<text x="170.2" y="122.5">6</text>
<text x="179.5" y="122.5">6</text>
<text x="302.2" y="122.5">6</text>
<text x="325.5" y="122.5">6</text>
<text x="63.5" y="130.5">C5</text>
<text x="170.2" y="138.5">7</text>
<text x="179.5" y="138.5">7</text>
<text x="302.2" y="138.5">7</text>
<text x="323.5" y="138.5">7</text>
<text x="170.2" y="146.5">8</text>
<text x="179.5" y="146.5">8</text>
<text x="302.2" y="146.5">8</text>
<text x="323.5" y="146.5">8</text>
<text x="43.2" y="186.5">4</text>
<text x="66.5" y="186.5">4</text>
<text x="170.2" y="186.5">6</text>
<text x="181.5" y="186.5">6</text>
<text x="302.2" y="186.5">6</text>
<text x="324" y="186.5">6</text>
<text x="41.9" y="194.5">16</text>
<text x="65.5" y="194.5">16</text>
<text x="170.2" y="194.5">1</text>
<text x="181.5" y="194.5">1</text>
<text x="302.2" y="194.5">1</text>
<text x="324" y="194.5">1</text>
<text x="43.2" y="210.5">5</text>
<text x="65.5" y="210.5">5</text>
<text x="170.2" y="210.5">7</text>
<text x="181.5" y="210.5">7</text>
<text x="302.2" y="210.5">7</text>
<text x="324" y="210.5">7</text>
<text x="41.9" y="218.5">17</text>
<text x="65.5" y="218.5">17</text>
<text x="170.2" y="218.5">2</text>
<text x="181.5" y="218.5">2</text>
<text x="302.2" y="218.5">2</text>
<text x="324" y="218.5">2</text>
<text x="170.2" y="234.5">8</text>
<text x="181.5" y="234.5">8</text>
<text x="302.2" y="234.5">8</text>
<text x="324" y="234.5">8</text>
<text x="170.2" y="242.5">3</text>
<text x="181.5" y="242.5">3</text>
<text x="302.2" y="242.5">3</text>
<text x="324" y="242.5">3</text>
</g>
<g font-size="2.3" fill="#fff">
<text x="3.1" y="182">+AXIS 1/22.1</text>
<text x="301.1" y="184">+AXIS 5/26.7</text>
</g>
<g font-size="2.3" fill="#969600">
<text x="4.3" y="208.2" transform="rotate(-90 4.3 208.2)">disclosure to third parties without express authority is strictly forbidden. © Copyright 2003 ABB</text>
<text x="1" y="211.4" transform="rotate(-90 1 211.4)">We reserve all rights in this document and in the information contained therein.Reproduction, use or</text>
</g>
<text font-size="2.3" fill="#f00" x="340" y="271">2007-03-19</text>
</svg>
